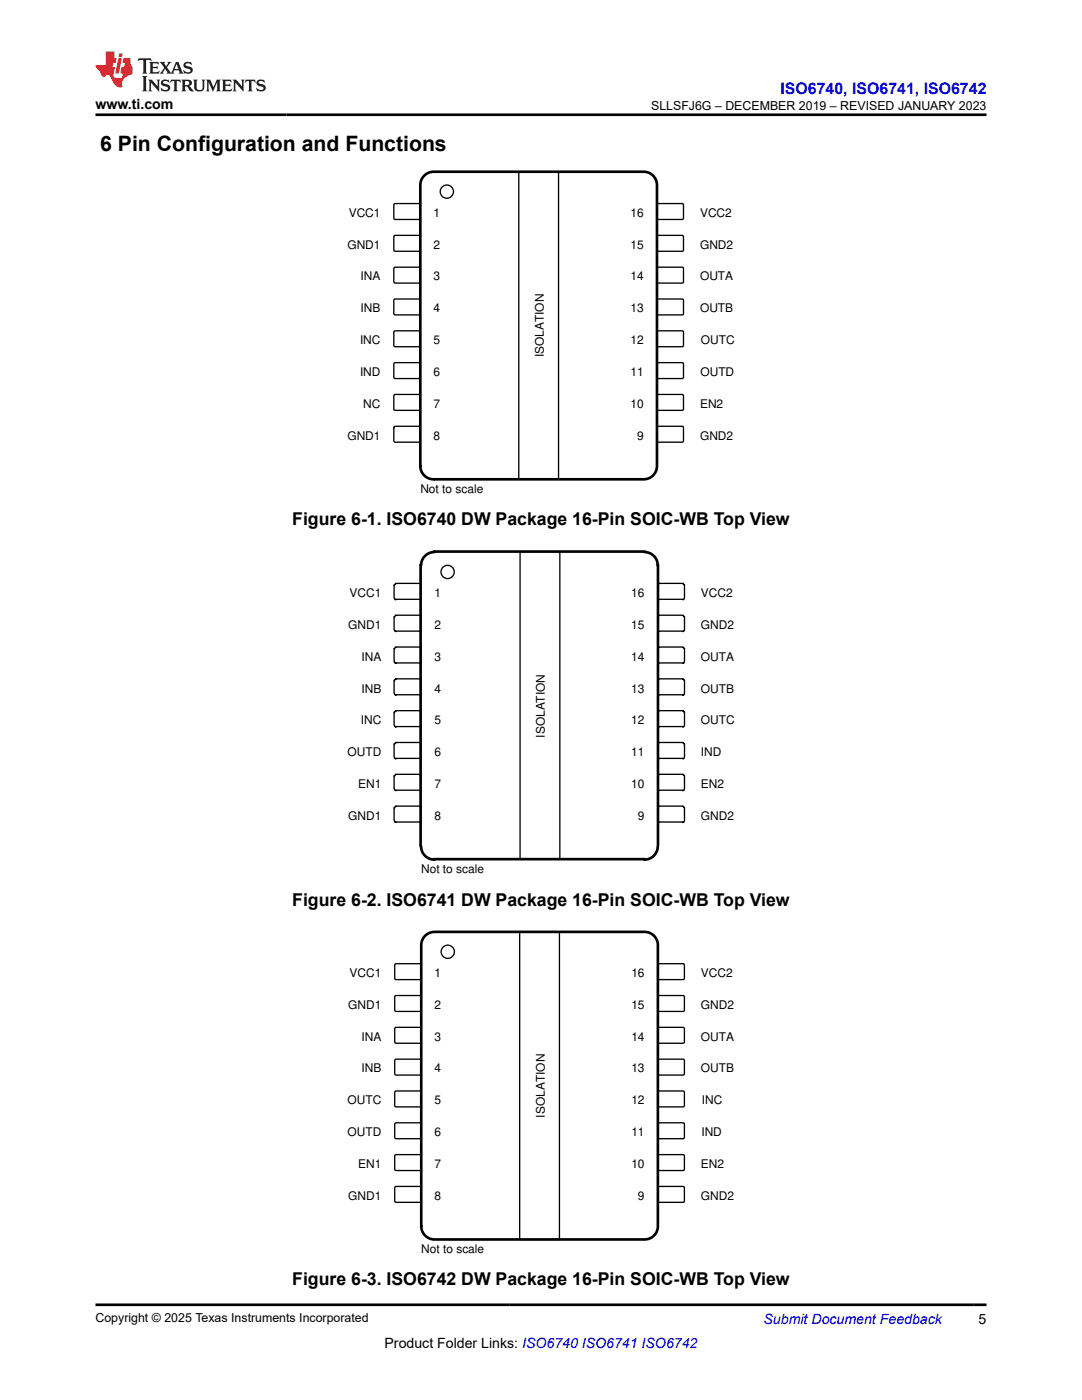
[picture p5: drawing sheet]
<svg xmlns="http://www.w3.org/2000/svg" width="216mm" height="279mm" viewBox="0 0 216 279" stroke-linecap="round" stroke-linejoin="round" font-family="sans-serif">
<path d="M78.7 40.7h5l.2 .2-.1 2.8-.2 .1h-4.9l-.1-.3v-2.6z" fill="none" stroke="#000" stroke-width=".26"/>
<path d="M131.1 40.8l.3-.2 4.8 .1 .2 .2-.1 2.8-.2 .1h-4.9l-.1-.3z" fill-rule="evenodd" fill="#fff"/>
<path d="M131.1 40.8l.3-.2 4.8 .1 .2 .2-.1 2.8-.2 .1h-4.9l-.1-.3z" fill="none" stroke="#000" stroke-width=".26"/>
<path d="M78.7 47h5l.2 .2-.1 2.8-.2 .1h-4.9l-.1-.2v-2.7z" fill-rule="evenodd" fill="#fff"/>
<path d="M78.7 47h5l.2 .2-.1 2.8-.2 .1h-4.9l-.1-.2v-2.7z" fill="none" stroke="#000" stroke-width=".26"/>
<path d="M131.1 47.1l.3-.1h4.8l.2 .2-.1 2.8-.2 .1h-4.9l-.1-.2z" fill-rule="evenodd" fill="#fff"/>
<path d="M131.1 47.1l.3-.1h4.8l.2 .2-.1 2.8-.2 .1h-4.9l-.1-.2z" fill="none" stroke="#000" stroke-width=".26"/>
<path d="M78.7 53.4h5l.2 .2-.1 2.8-.2 .1h-4.9l-.1-.3v-2.6z" fill-rule="evenodd" fill="#fff"/>
<path d="M78.7 53.4h5l.2 .2-.1 2.8-.2 .1h-4.9l-.1-.3v-2.6z" fill="none" stroke="#000" stroke-width=".26"/>
<path d="M131.1 53.5l.3-.2 4.8 .1 .2 .2-.1 2.8-.2 .1h-4.9l-.1-.3z" fill-rule="evenodd" fill="#fff"/>
<path d="M131.1 53.5l.3-.2 4.8 .1 .2 .2-.1 2.8-.2 .1h-4.9l-.1-.3z" fill="none" stroke="#000" stroke-width=".26"/>
<path d="M78.7 59.7h5l.2 .2-.1 2.8-.2 .1h-4.9l-.1-.2v-2.7z" fill-rule="evenodd" fill="#fff"/>
<path d="M78.7 59.7h5l.2 .2-.1 2.8-.2 .1h-4.9l-.1-.2v-2.7z" fill="none" stroke="#000" stroke-width=".26"/>
<path d="M131.1 59.8l.3-.1h4.8l.2 .2-.1 2.8-.2 .1h-4.9l-.1-.2z" fill-rule="evenodd" fill="#fff"/>
<path d="M131.1 59.8l.3-.1h4.8l.2 .2-.1 2.8-.2 .1h-4.9l-.1-.2z" fill="none" stroke="#000" stroke-width=".26"/>
<path d="M78.7 66.1h5l.2 .2-.1 2.8-.2 .1h-4.9l-.1-.3v-2.6z" fill-rule="evenodd" fill="#fff"/>
<path d="M78.7 66.1h5l.2 .2-.1 2.8-.2 .1h-4.9l-.1-.3v-2.6z" fill="none" stroke="#000" stroke-width=".26"/>
<path d="M131.1 66.2l.3-.2 4.8 .1 .2 .2-.1 2.8-.2 .1h-4.9l-.1-.3z" fill-rule="evenodd" fill="#fff"/>
<path d="M131.1 66.2l.3-.2 4.8 .1 .2 .2-.1 2.8-.2 .1h-4.9l-.1-.3z" fill="none" stroke="#000" stroke-width=".26"/>
<path d="M78.7 72.4h5l.2 .2-.1 2.8-.2 .1h-4.9l-.1-.2v-2.7z" fill-rule="evenodd" fill="#fff"/>
<path d="M78.7 72.4h5l.2 .2-.1 2.8-.2 .1h-4.9l-.1-.2v-2.7z" fill="none" stroke="#000" stroke-width=".26"/>
<path d="M131.1 72.5l.3-.1h4.8l.2 .2-.1 2.8-.2 .1h-4.9l-.1-.2z" fill-rule="evenodd" fill="#fff"/>
<path d="M131.1 72.5l.3-.1h4.8l.2 .2-.1 2.8-.2 .1h-4.9l-.1-.2z" fill="none" stroke="#000" stroke-width=".26"/>
<path d="M78.7 78.8h5l.2 .2-.1 2.8-.2 .1h-4.9l-.1-.3v-2.6z" fill-rule="evenodd" fill="#fff"/>
<path d="M78.7 78.8h5l.2 .2-.1 2.8-.2 .1h-4.9l-.1-.3v-2.6z" fill="none" stroke="#000" stroke-width=".26"/>
<path d="M131.1 78.9l.3-.2 4.8 .1 .2 .2-.1 2.8-.2 .1h-4.9l-.1-.3z" fill-rule="evenodd" fill="#fff"/>
<path d="M131.1 78.9l.3-.2 4.8 .1 .2 .2-.1 2.8-.2 .1h-4.9l-.1-.3z" fill="none" stroke="#000" stroke-width=".26"/>
<path d="M78.7 85.1h5l.2 .2-.1 2.8-.2 .1h-4.9l-.1-.2v-2.7z" fill-rule="evenodd" fill="#fff"/>
<path d="M78.7 85.1h5l.2 .2-.1 2.8-.2 .1h-4.9l-.1-.2v-2.7z" fill="none" stroke="#000" stroke-width=".26"/>
<path d="M131.2 85.1h5l.2 .2-.1 2.8-.2 .1h-4.9l-.1-.2v-2.7z" fill-rule="evenodd" fill="#fff"/>
<path d="M131.2 85.1h5l.2 .2-.1 2.8-.2 .1h-4.9l-.1-.2v-2.7z" fill="none" stroke="#000" stroke-width=".26"/>
<path d="M103.5 34.3h8v61.4h-8z" fill-rule="evenodd" fill="#fff"/>
<g fill="none" stroke="#000" stroke-width=".26">
<path d="M103.5 34.3h8v61.4h-8z"/>
<circle cx="89.2" cy="38.2" r="1.32"/>
</g>
<path d="M84.5 35.3a2.65 2.65 0 0 1 2-1h41.9a2.65 2.65 0 0 1 2.7 2.6v56.1a2.64 2.64 0 0 1-2.7 2.7h-41.9a2.64 2.64 0 0 1-2.6-2.7v-56.1v-.6z" fill="none" stroke="#000" stroke-width=".53"/>
<path d="M78.9 116.4h4.8l.2 .2 .1 .2-.1-.1 .1 2.9-.2 .1h-4.9l-.3-.4v-2.6l.1 .1 .3-.3z" fill-rule="evenodd" fill="#fff"/>
<path d="M78.9 116.4h4.8l.2 .2 .1 .2-.1-.1 .1 2.9-.2 .1h-4.9l-.3-.4v-2.6l.1 .1 .3-.3z" fill="none" stroke="#000" stroke-width=".26"/>
<path d="M131.4 116.6l.2-.2h4.7l.2 .4 .1-.1-.1 2.9-.2 .1v-.1l-4.9 .1-.2-.3 .1-2.7-.1 .1z" fill-rule="evenodd" fill="#fff"/>
<path d="M131.4 116.6l.2-.2h4.7l.2 .4 .1-.1-.1 2.9-.2 .1v-.1l-4.9 .1-.2-.3 .1-2.7-.1 .1z" fill="none" stroke="#000" stroke-width=".26"/>
<path d="M78.9 122.8h4.8l.2 .1 .1 .2-.1-.1 .1 2.9-.2 .1h-4.9l-.3-.3v-2.7l.1 .1 .3-.2z" fill-rule="evenodd" fill="#fff"/>
<path d="M78.9 122.8h4.8l.2 .1 .1 .2-.1-.1 .1 2.9-.2 .1h-4.9l-.3-.3v-2.7l.1 .1 .3-.2z" fill="none" stroke="#000" stroke-width=".26"/>
<path d="M131.4 122.9l.2-.1h4.7l.2 .3 .1-.1-.1 2.9-.2 .1h-4.9l-.2-.2 .1-2.8-.1 .1z" fill-rule="evenodd" fill="#fff"/>
<path d="M131.4 122.9l.2-.1h4.7l.2 .3 .1-.1-.1 2.9-.2 .1h-4.9l-.2-.2 .1-2.8-.1 .1z" fill="none" stroke="#000" stroke-width=".26"/>
<path d="M78.9 129.1h4.8l.2 .2 .1 .2-.1-.1 .1 2.9-.2 .1h-4.9l-.3-.4v-2.6l.1 .1 .3-.3z" fill-rule="evenodd" fill="#fff"/>
<path d="M78.9 129.1h4.8l.2 .2 .1 .2-.1-.1 .1 2.9-.2 .1h-4.9l-.3-.4v-2.6l.1 .1 .3-.3z" fill="none" stroke="#000" stroke-width=".26"/>
<path d="M131.4 129.3l.2-.2h4.7l.2 .4 .1-.1-.1 2.9-.2 .1v-.1l-4.9 .1-.2-.3 .1-2.7-.1 .1z" fill-rule="evenodd" fill="#fff"/>
<path d="M131.4 129.3l.2-.2h4.7l.2 .4 .1-.1-.1 2.9-.2 .1v-.1l-4.9 .1-.2-.3 .1-2.7-.1 .1z" fill="none" stroke="#000" stroke-width=".26"/>
<path d="M78.9 135.5h4.8l.2 .1 .1 .2-.1-.1 .1 2.9-.2 .1h-4.9l-.3-.3v-2.7l.1 .1 .3-.2z" fill-rule="evenodd" fill="#fff"/>
<path d="M78.9 135.5h4.8l.2 .1 .1 .2-.1-.1 .1 2.9-.2 .1h-4.9l-.3-.3v-2.7l.1 .1 .3-.2z" fill="none" stroke="#000" stroke-width=".26"/>
<path d="M131.4 135.6l.2-.1h4.7l.2 .3 .1-.1-.1 2.9-.2 .1h-4.9l-.2-.2 .1-2.8-.1 .1z" fill-rule="evenodd" fill="#fff"/>
<path d="M131.4 135.6l.2-.1h4.7l.2 .3 .1-.1-.1 2.9-.2 .1h-4.9l-.2-.2 .1-2.8-.1 .1z" fill="none" stroke="#000" stroke-width=".26"/>
<path d="M78.9 141.8h4.8l.2 .2 .1 .2-.1-.1 .1 2.9-.2 .1h-4.9l-.3-.4v-2.6l.1 .1 .3-.3z" fill-rule="evenodd" fill="#fff"/>
<path d="M78.9 141.8h4.8l.2 .2 .1 .2-.1-.1 .1 2.9-.2 .1h-4.9l-.3-.4v-2.6l.1 .1 .3-.3z" fill="none" stroke="#000" stroke-width=".26"/>
<path d="M131.4 142l.2-.2h4.7l.2 .4 .1-.1-.1 2.9-.2 .1v-.1l-4.9 .1-.2-.3 .1-2.7-.1 .1z" fill-rule="evenodd" fill="#fff"/>
<path d="M131.4 142l.2-.2h4.7l.2 .4 .1-.1-.1 2.9-.2 .1v-.1l-4.9 .1-.2-.3 .1-2.7-.1 .1z" fill="none" stroke="#000" stroke-width=".26"/>
<path d="M78.9 148.2h4.8l.2 .1 .1 .2-.1-.1 .1 2.9-.2 .1h-4.9l-.3-.3v-2.7l.1 .1 .3-.2z" fill-rule="evenodd" fill="#fff"/>
<path d="M78.9 148.2h4.8l.2 .1 .1 .2-.1-.1 .1 2.9-.2 .1h-4.9l-.3-.3v-2.7l.1 .1 .3-.2z" fill="none" stroke="#000" stroke-width=".26"/>
<path d="M131.4 148.3l.2-.1h4.7l.2 .3 .1-.1-.1 2.9-.2 .1h-4.9l-.2-.2 .1-2.8-.1 .1z" fill-rule="evenodd" fill="#fff"/>
<path d="M131.4 148.3l.2-.1h4.7l.2 .3 .1-.1-.1 2.9-.2 .1h-4.9l-.2-.2 .1-2.8-.1 .1z" fill="none" stroke="#000" stroke-width=".26"/>
<path d="M78.9 154.5h4.8l.2 .2 .1 .2-.1-.1 .1 2.9-.2 .1h-4.9l-.3-.4v-2.6l.1 .1 .3-.3z" fill-rule="evenodd" fill="#fff"/>
<path d="M78.9 154.5h4.8l.2 .2 .1 .2-.1-.1 .1 2.9-.2 .1h-4.9l-.3-.4v-2.6l.1 .1 .3-.3z" fill="none" stroke="#000" stroke-width=".26"/>
<path d="M131.4 154.7l.2-.2h4.7l.2 .4 .1-.1-.1 2.9-.2 .1v-.1l-4.9 .1-.2-.3 .1-2.7-.1 .1z" fill-rule="evenodd" fill="#fff"/>
<path d="M131.4 154.7l.2-.2h4.7l.2 .4 .1-.1-.1 2.9-.2 .1v-.1l-4.9 .1-.2-.3 .1-2.7-.1 .1z" fill="none" stroke="#000" stroke-width=".26"/>
<path d="M78.9 160.9h4.8l.2 .1 .1 .2-.1-.1 .1 2.9-.2 .1h-4.9l-.3-.3v-2.7l.1 .1 .3-.2z" fill-rule="evenodd" fill="#fff"/>
<path d="M78.9 160.9h4.8l.2 .1 .1 .2-.1-.1 .1 2.9-.2 .1h-4.9l-.3-.3v-2.7l.1 .1 .3-.2z" fill="none" stroke="#000" stroke-width=".26"/>
<path d="M131.4 161l.2-.1h4.7l.2 .3 .1-.1-.1 2.9-.2 .1h-4.9l-.2-.2 .1-2.8-.1 .1z" fill-rule="evenodd" fill="#fff"/>
<path d="M131.4 161l.2-.1h4.7l.2 .3 .1-.1-.1 2.9-.2 .1h-4.9l-.2-.2 .1-2.8-.1 .1z" fill="none" stroke="#000" stroke-width=".26"/>
<path d="M103.8 110.1h7.9v61.4h-7.9z" fill-rule="evenodd" fill="#fff"/>
<g fill="none" stroke="#000" stroke-width=".26">
<path d="M103.8 110.1h7.9v61.4h-7.9z"/>
<circle cx="89.3" cy="114.1" r="1.32"/>
</g>
<path d="M83.9 168.8v-56.1l.1 .1a2.65 2.65 0 0 1 2.7-2.6l-.1-.1h42v.1a2.65 2.65 0 0 1 2.6 2.6l.1-.1v56.1a2.73 2.73 0 0 1-2.7 2.8v-.1h-42l.1 .1a2.65 2.65 0 0 1-2.7-2.7" fill="none" stroke="#000" stroke-width=".53"/>
<path d="M78.9 192.4h5l.2 .2-.1 2.8-.2 .1h-4.9l-.1-.3v-2.6z" fill-rule="evenodd" fill="#fff"/>
<path d="M78.9 192.4h5l.2 .2-.1 2.8-.2 .1h-4.9l-.1-.3v-2.6z" fill="none" stroke="#000" stroke-width=".26"/>
<path d="M131.4 192.4h5l.2 .2-.1 2.8-.2 .1h-4.9l-.1-.3v-2.6z" fill-rule="evenodd" fill="#fff"/>
<path d="M131.4 192.4h5l.2 .2-.1 2.8-.2 .1h-4.9l-.1-.3v-2.6z" fill="none" stroke="#000" stroke-width=".26"/>
<path d="M78.9 198.7h5l.2 .2-.1 2.8-.2 .2-4.9-.1-.1-.2v-2.7z" fill-rule="evenodd" fill="#fff"/>
<path d="M78.9 198.7h5l.2 .2-.1 2.8-.2 .2-4.9-.1-.1-.2v-2.7z" fill="none" stroke="#000" stroke-width=".26"/>
<path d="M131.4 198.7h5l.2 .2-.1 2.8-.2 .2-4.9-.1-.1-.2v-2.7z" fill-rule="evenodd" fill="#fff"/>
<path d="M131.4 198.7h5l.2 .2-.1 2.8-.2 .2-4.9-.1-.1-.2v-2.7z" fill="none" stroke="#000" stroke-width=".26"/>
<path d="M78.9 205.1h5l.2 .2-.1 2.8-.2 .1h-4.9l-.1-.3v-2.6z" fill-rule="evenodd" fill="#fff"/>
<path d="M78.9 205.1h5l.2 .2-.1 2.8-.2 .1h-4.9l-.1-.3v-2.6z" fill="none" stroke="#000" stroke-width=".26"/>
<path d="M131.4 205.1h5l.2 .2-.1 2.8-.2 .1h-4.9l-.1-.3v-2.6z" fill-rule="evenodd" fill="#fff"/>
<path d="M131.4 205.1h5l.2 .2-.1 2.8-.2 .1h-4.9l-.1-.3v-2.6z" fill="none" stroke="#000" stroke-width=".26"/>
<path d="M78.9 211.4h5l.2 .2-.1 2.8-.2 .2-4.9-.1-.1-.2v-2.7z" fill-rule="evenodd" fill="#fff"/>
<path d="M78.9 211.4h5l.2 .2-.1 2.8-.2 .2-4.9-.1-.1-.2v-2.7z" fill="none" stroke="#000" stroke-width=".26"/>
<path d="M131.4 211.4h5l.2 .2-.1 2.8-.2 .2-4.9-.1-.1-.2v-2.7z" fill-rule="evenodd" fill="#fff"/>
<path d="M131.4 211.4h5l.2 .2-.1 2.8-.2 .2-4.9-.1-.1-.2v-2.7z" fill="none" stroke="#000" stroke-width=".26"/>
<path d="M78.9 217.8h5l.2 .2-.1 2.8-.2 .1h-4.9l-.1-.3v-2.6z" fill-rule="evenodd" fill="#fff"/>
<path d="M78.9 217.8h5l.2 .2-.1 2.8-.2 .1h-4.9l-.1-.3v-2.6z" fill="none" stroke="#000" stroke-width=".26"/>
<path d="M131.4 217.8h5l.2 .2-.1 2.8-.2 .1h-4.9l-.1-.3v-2.6z" fill-rule="evenodd" fill="#fff"/>
<path d="M131.4 217.8h5l.2 .2-.1 2.8-.2 .1h-4.9l-.1-.3v-2.6z" fill="none" stroke="#000" stroke-width=".26"/>
<path d="M78.9 224.1h5l.2 .2-.1 2.8-.2 .2-4.9-.1-.1-.2v-2.7z" fill-rule="evenodd" fill="#fff"/>
<path d="M78.9 224.1h5l.2 .2-.1 2.8-.2 .2-4.9-.1-.1-.2v-2.7z" fill="none" stroke="#000" stroke-width=".26"/>
<path d="M131.4 224.1h5l.2 .2-.1 2.8-.2 .2-4.9-.1-.1-.2v-2.7z" fill-rule="evenodd" fill="#fff"/>
<path d="M131.4 224.1h5l.2 .2-.1 2.8-.2 .2-4.9-.1-.1-.2v-2.7z" fill="none" stroke="#000" stroke-width=".26"/>
<path d="M78.9 230.5h5l.2 .2-.1 2.8-.2 .1h-4.9l-.1-.3v-2.6z" fill-rule="evenodd" fill="#fff"/>
<path d="M78.9 230.5h5l.2 .2-.1 2.8-.2 .1h-4.9l-.1-.3v-2.6z" fill="none" stroke="#000" stroke-width=".26"/>
<path d="M131.4 230.5h5l.2 .2-.1 2.8-.2 .1h-4.9l-.1-.3v-2.6z" fill-rule="evenodd" fill="#fff"/>
<path d="M131.4 230.5h5l.2 .2-.1 2.8-.2 .1h-4.9l-.1-.3v-2.6z" fill="none" stroke="#000" stroke-width=".26"/>
<path d="M78.9 236.8h5l.2 .2-.1 2.8-.2 .2-4.9-.1-.1-.2v-2.7z" fill-rule="evenodd" fill="#fff"/>
<path d="M78.9 236.8h5l.2 .2-.1 2.8-.2 .2-4.9-.1-.1-.2v-2.7z" fill="none" stroke="#000" stroke-width=".26"/>
<path d="M131.4 236.8h5l.2 .2-.1 2.8-.2 .2-4.9-.1-.1-.2v-2.7z" fill-rule="evenodd" fill="#fff"/>
<path d="M131.4 236.8h5l.2 .2-.1 2.8-.2 .2-4.9-.1-.1-.2v-2.7z" fill="none" stroke="#000" stroke-width=".26"/>
<path d="M103.7 186h7.9v61.4h-7.9z" fill-rule="evenodd" fill="#fff"/>
<g fill="none" stroke="#000" stroke-width=".26">
<path d="M103.7 186h7.9v61.4h-7.9z"/>
<circle cx="89.3" cy="189.9" r="1.32"/>
</g>
<path d="M85 186.6l1.1-.6h.6h41.9a2.65 2.65 0 0 1 2.7 2.6v56.1a2.65 2.65 0 0 1-2.7 2.7h-41.9a2.65 2.65 0 0 1-2.6-2.7v-56.1a2.64 2.64 0 0 1 .9-2z" fill="none" stroke="#000" stroke-width=".53"/>
<path d="M27.7 11.6l-.2 .6 .5-.2h.6v.1v2.2l-.2 .4h1l-.2-.4v-2.2v-.1h.5l.5 .2-.1-.6zM29.8 12.4l.2 .3v1.6l-.2 .4h1.9l.1-.6a1.08 1.08 0 0 1-1.3 .2v-.7h.6l.4 .2v-.7l-.4 .2h-.6v-.5l.2-.2a1 1 0 0 1 1 .3l-.1-.5zM31.8 12.4l1 1.1-1 1.2h.9l-.2-.2 .4-.8 .5 .8-.2 .2h1.6l-.2-.2 .1-.5h1l.1 .5-.1 .2h.9l-.2-.4-.8-1.9h-.5l-1 2.1-.8-1.1 .9-1h-.8l.2 .2-.5 .6-.3-.6 .1-.2zM35.2 12.8l.4 1h-.8zM36.8 12.5a.65 .65 0 0 0-.2 .7 .65 .65 0 0 0 .6 .5l.7 .1 .1 .3a.79 .79 0 0 1-.7 .4 .79 .79 0 0 1-.7-.5l.1 .7 .2-.1a.93 .93 0 0 0 1.1 0 .93 .93 0 0 0 .4-.9 1.46 1.46 0 0 0-1.2-.6l-.1-.3a1.09 1.09 0 0 1 1.2 .2l-.2-.6-.1 .1-.6-.2zM28.4 15.2l.2 .4v2.2l-.2 .4h1l-.2-.4v-2.2l.2-.4zM29.6 15.9l.2 .4v1.5l-.2 .4h.8l-.3-.4v-1.3l1.7 1.8v-2l.2-.4h-.8l.2 .2 .1 1.1-1.2-1.3zM32.3 16a.65 .65 0 0 0-.2 .8 .65 .65 0 0 0 .7 .4l.6 .2 .1 .2a.79 .79 0 0 1-.7 .4 .79 .79 0 0 1-.7-.5l.1 .7 .2-.1a.93 .93 0 0 0 1.1 .1 .93 .93 0 0 0 .4-1 1.46 1.46 0 0 0-1.2-.5l-.1-.4a1.09 1.09 0 0 1 1.2 .2l-.2-.6-.1 .1-.6-.1zM34.1 15.9l-.1 .6a.63 .63 0 0 1 .7-.3l.1 1.6-.3 .4h1l-.2-.4v-1.6a.66 .66 0 0 1 .8 .3l-.1-.6zM36.2 15.9l.2 .4v1.5l-.2 .4h.9l-.2-.2v-.7h.5l.1 .2a.79 .79 0 0 0 1.2 .6l-1-.9a.61 .61 0 0 0 .6-.6 .61 .61 0 0 0-.5-.7zM36.9 16.2h.2a.47 .47 0 0 1 .5 .1 .47 .47 0 0 1 .1 .5l-.2 .1-.6 .1zM38.5 15.9l.2 .2a2.27 2.27 0 0 0 .4 2 1.04 1.04 0 0 0 1.7-.7v-1.3l.2-.2h-.8l.2 .4v1.1a.6 .6 0 0 1-.6 .6 .6 .6 0 0 1-.6-.6v-1.1l.3-.4zM41.1 15.9l.2 .4v1.5l-.2 .4h.7l-.2-.4v-1.4l.9 1.9 .8-1.9v1.4l-.2 .4h1l-.3-.4v-1.5l.3-.4h-.8l-.7 1.5-.7-1.5zM44.3 15.9l.2 .4v1.5l-.2 .4h1.9l.1-.6a1.09 1.09 0 0 1-1.3 .2v-.7h.6l.4 .2v-.6l-.4 .2h-.6v-.6l.2-.1a1.01 1.01 0 0 1 1 .3l-.1-.6zM46.4 15.9l.3 .4v1.5l-.3 .4h.8l-.2-.4v-1.3l1.6 1.8v-2l.2-.4h-.7l.2 .2v1.1l-1.2-1.3zM49 15.9l-.1 .6a.63 .63 0 0 1 .8-.3v1.6l-.3 .4h1l-.2-.4v-1.6a.66 .66 0 0 1 .8 .3l-.1-.6zM51.4 16a.65 .65 0 0 0-.2 .8 .65 .65 0 0 0 .6 .4l.6 .2 .2 .2a.79 .79 0 0 1-.8 .4 .79 .79 0 0 1-.6-.5l.1 .7 .2-.1a.93 .93 0 0 0 1 .1 .93 .93 0 0 0 .5-1 1.46 1.46 0 0 0-1.3-.5l-.1-.4a1.09 1.09 0 0 1 1.3 .2l-.2-.6-.2 .1-.5-.1z" fill="#231f20"/>
<path d="M21.1 10.3v2.7h-2.1l.1 .4 .9 1a.95 .95 0 0 0 .9 .9 .59 .59 0 0 1 .6-.4 .59 .59 0 0 1 .5 .3l.4 .8a1.59 1.59 0 0 0 2.1 1.4 1.61 1.61 0 0 1 1-2.3l1-.3-.1-1.5a1.59 1.59 0 0 1-.4-1.7h-1.4l-.2 .9h.5l-.1 .9h-.5l-.2 .9v.3l.4 .1-.2 .9h-.6a.73 .73 0 0 1-1.1-.7l.3-1.5h-.5l.2-.9h.5l.2-.9h-.5v-1.3zM23.6 11.6l-.6 3.1h.7l.6-3.1zM23.8 10.7l-.1 .6h.7l.1-.6z" fill="#ed1c24"/>
<path d="M19 22.9h177.8M19 260.4h177.8" fill="none" stroke="#000" stroke-width=".53"/>
<text font-size="4.2" x="20" y="30.2">6 Pin Configuration and Functions</text>
<g font-size="3.5">
<text x="58.3" y="104.8">Figure 6-1. ISO6740 DW Package 16-Pin SOIC-WB Top View</text>
<text x="58.3" y="180.7">Figure 6-2. ISO6741 DW Package 16-Pin SOIC-WB Top View</text>
<text x="58.3" y="256.5">Figure 6-3. ISO6742 DW Package 16-Pin SOIC-WB Top View</text>
</g>
<text font-size="3.2" fill="#00f" x="155.7" y="18.7">ISO6740, ISO6741, ISO6742</text>
<g font-size="2.8">
<text x="19" y="21.8">www.ti.com</text>
<text x="76.7" y="269">Product Folder Links: ISO6740 ISO6741 ISO6742</text>
<text x="195.3" y="264.2">5</text>
</g>
<text font-size="2.8" fill="#00f" x="152.4" y="264.2">Submit Document Feedback</text>
<g font-size="2.5">
<text x="129.9" y="21.9">SLLSFJ6G – DECEMBER 2019 – REVISED JANUARY 2023</text>
<text x="19" y="263.9">Copyright © 2025 Texas Instruments Incorporated</text>
</g>
<g font-size="2.4">
<text x="69.6" y="43.3">VCC1</text>
<text x="86.5" y="43.3">1</text>
<text x="125.8" y="43.3">16</text>
<text x="139.7" y="43.3">VCC2</text>
<text x="69.3" y="49.6">GND1</text>
<text x="86.5" y="49.6">2</text>
<text x="125.8" y="49.6">15</text>
<text x="139.7" y="49.6">GND2</text>
<text x="72" y="56">INA</text>
<text x="86.5" y="56">3</text>
<text x="125.8" y="56">14</text>
<text x="139.7" y="56">OUTA</text>
<text x="72" y="62.3">INB</text>
<text x="86.5" y="62.3">4</text>
<text x="125.8" y="62.3">13</text>
<text x="139.7" y="62.3">OUTB</text>
<text x="71.8" y="68.7">INC</text>
<text x="86.5" y="68.7">5</text>
<text x="108.5" y="71.3" transform="rotate(-90 108.5 71.3)">ISOLATION</text>
<text x="125.8" y="68.7">12</text>
<text x="139.9" y="68.7">OUTC</text>
<text x="71.8" y="75">IND</text>
<text x="86.5" y="75">6</text>
<text x="125.8" y="75">11</text>
<text x="139.8" y="75">OUTD</text>
<text x="72.5" y="81.4">NC</text>
<text x="86.5" y="81.4">7</text>
<text x="125.8" y="81.4">10</text>
<text x="139.7" y="81.4">EN2</text>
<text x="69.3" y="87.7">GND1</text>
<text x="86.5" y="87.7">8</text>
<text x="127.1" y="87.7">9</text>
<text x="139.7" y="87.7">GND2</text>
<text x="83.9" y="98.3">Not to scale</text>
<text x="69.7" y="119.2">VCC1</text>
<text x="86.7" y="119.2">1</text>
<text x="125.9" y="119.2">16</text>
<text x="139.8" y="119.2">VCC2</text>
<text x="69.5" y="125.5">GND1</text>
<text x="86.7" y="125.5">2</text>
<text x="125.9" y="125.5">15</text>
<text x="139.8" y="125.5">GND2</text>
<text x="72.1" y="131.9">INA</text>
<text x="86.7" y="131.9">3</text>
<text x="125.9" y="131.9">14</text>
<text x="139.8" y="131.9">OUTA</text>
<text x="72.1" y="138.2">INB</text>
<text x="86.7" y="138.2">4</text>
<text x="125.9" y="138.2">13</text>
<text x="139.8" y="138.2">OUTB</text>
<text x="72" y="144.6">INC</text>
<text x="86.7" y="144.6">5</text>
<text x="108.7" y="147.2" transform="rotate(-90 108.7 147.2)">ISOLATION</text>
<text x="125.9" y="144.6">12</text>
<text x="139.8" y="144.6">OUTC</text>
<text x="69.3" y="150.9">OUTD</text>
<text x="86.7" y="150.9">6</text>
<text x="125.9" y="150.9">11</text>
<text x="139.8" y="150.9">IND</text>
<text x="71.5" y="157.3">EN1</text>
<text x="86.7" y="157.3">7</text>
<text x="125.9" y="157.3">10</text>
<text x="139.8" y="157.3">EN2</text>
<text x="69.5" y="163.6">GND1</text>
<text x="86.7" y="163.6">8</text>
<text x="127.3" y="163.6">9</text>
<text x="139.8" y="163.6">GND2</text>
<text x="84" y="174.2">Not to scale</text>
<text x="69.8" y="195">VCC1</text>
<text x="86.7" y="195">1</text>
<text x="126" y="195">16</text>
<text x="139.9" y="195">VCC2</text>
<text x="69.5" y="201.3">GND1</text>
<text x="86.7" y="201.3">2</text>
<text x="126" y="201.3">15</text>
<text x="139.9" y="201.3">GND2</text>
<text x="72.1" y="207.7">INA</text>
<text x="86.7" y="207.7">3</text>
<text x="126" y="207.7">14</text>
<text x="139.9" y="207.7">OUTA</text>
<text x="72.1" y="214">INB</text>
<text x="86.7" y="214">4</text>
<text x="126" y="214">13</text>
<text x="139.9" y="214">OUTB</text>
<text x="69.4" y="220.4">OUTC</text>
<text x="86.7" y="220.4">5</text>
<text x="126" y="220.4">12</text>
<text x="140.1" y="220.4">INC</text>
<text x="69.4" y="226.7">OUTD</text>
<text x="86.7" y="226.7">6</text>
<text x="108.7" y="223" transform="rotate(-90 108.7 223)">ISOLATION</text>
<text x="126" y="226.7">11</text>
<text x="140" y="226.7">IND</text>
<text x="71.5" y="233.1">EN1</text>
<text x="86.7" y="233.1">7</text>
<text x="126" y="233.1">10</text>
<text x="139.9" y="233.1">EN2</text>
<text x="69.5" y="239.4">GND1</text>
<text x="86.7" y="239.4">8</text>
<text x="127.3" y="239.4">9</text>
<text x="139.9" y="239.4">GND2</text>
<text x="84.1" y="250">Not to scale</text>
</g>
</svg>
